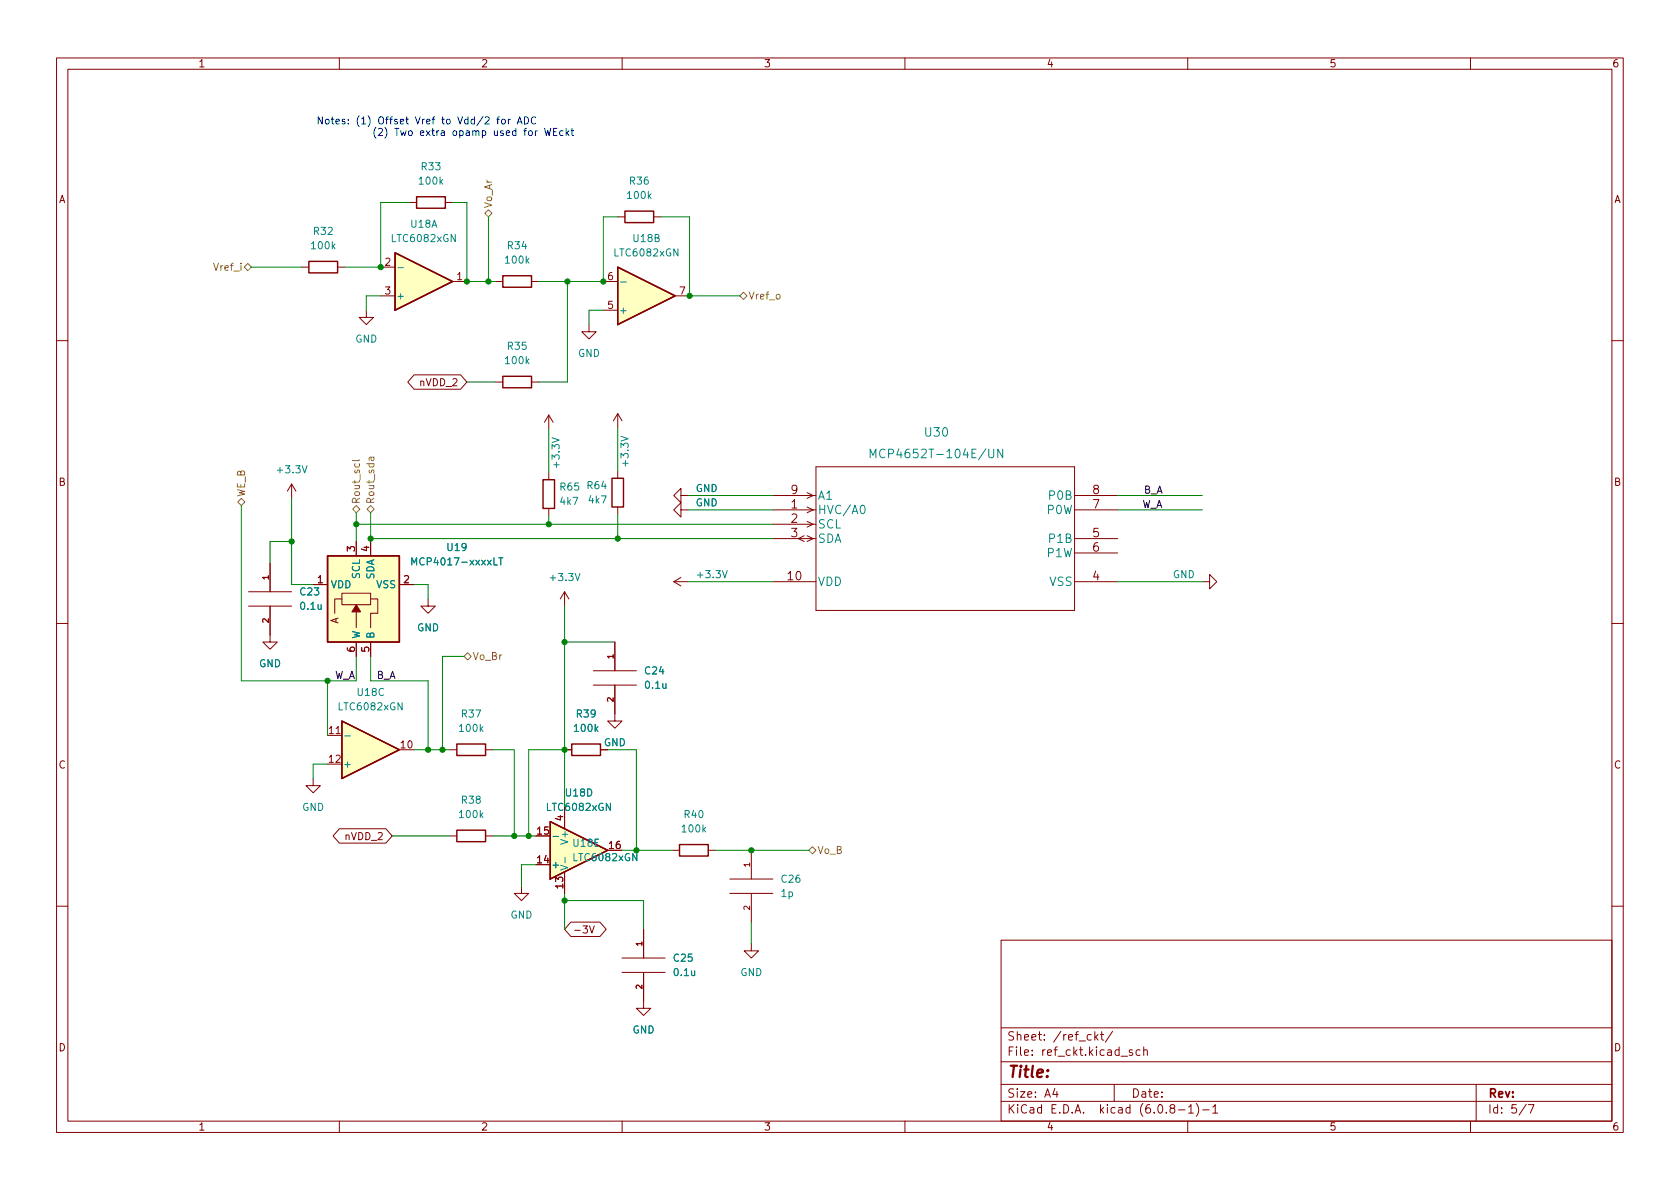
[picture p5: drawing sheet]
<svg xmlns="http://www.w3.org/2000/svg" width="297mm" height="210mm" viewBox="0 0 297 210" stroke-linecap="round" stroke-linejoin="round" font-family="sans-serif">
<g fill="none" stroke="#840000" stroke-width=".18">
<path d="M10 10.2h277v190.1h-277zM12 12.2h273v186.1h-273zM60 10.2v2M110 10.2v2M160 10.2v2M210 10.2v2M260 10.2v2M72.4 35.8h1.3M78.7 35.8h1.3M109.2 38.3h1.3M115.6 38.3h1.2M53.3 47.2h1.3"/>
<path d="M59.7 47.2h1.3M64.8 54.9v1.2h1.2l-1.2 1.3-1.3-1.3h1.3M67.3 47.2h2.5M67.3 52.3h2.5M80 49.8h2.5M87.6 49.8h1.3M94 49.8h1.2M104.1 57.4v1.3h1.3l-1.3 1.2-1.2-1.2h1.2M106.7 49.8h2.5M106.7 54.9h2.5M119.4 52.3h2.5M10 60.2h2"/>
<path d="M73.2 66.3h8.2l1.1 1.3-1.1 1.2h-8.2l-1.1-1.2zM87.6 67.6h1.3M94 67.6h1.2M97 73.4l-.7 1.3M97 73.4v2.5M97 73.4l.8 1.3M109.2 73.1v2.6M109.2 73.1l-.7 1.3M109.2 73.1l.8 1.3M285 60.2h2M47.8 99.6v5M51.6 85.6l-.8 1.3"/>
<path d="M51.6 85.6v2.5M51.6 85.6l.7 1.3M63 95.8v2.5M65.5 95.8v2.5M97 83.6v1.2M97 89.9v1.3M109.2 83.3v1.3M109.2 89.7v1.2M120.4 90.2v-1.3l-1.3 1.3 1.3 1.2v-1.2h1.3M120.4 87.6v-1.2l-1.3 1.2 1.3 1.3v-1.3h1.3M136.7 90.2h7.6M136.7 92.7h7.6"/>
<path d="M136.7 95.2h7.6M136.7 87.6h7.6M142.2 94.7l-1.1 .5 1.1 .6M142.7 94.7l1.1 .5-1.1 .6M142.7 92.2l1.1 .5-1.1 .5M142.7 89.7l1.1 .5-1.1 .5M142.7 87.1l1.1 .5-1.1 .5M144.3 82.5h45.7v25.4h-45.7zM190 90.2h7.6M190 95.2h7.6M190 97.8h7.6M190 87.6h7.6"/>
<path d="M10 110.2h2M43.9 107.2h7.7M43.9 104.6h7.7M47.8 107.2v6.3h1.2l-1.2 1.3-1.3-1.3h1.3M55.4 103.4h2.5M60.5 104.9h5v2h-5zM60.5 105.9h-1.3v2.6M63 108.2v2.8M63 113.5v2.6M65.5 105.9h1.3v2.6h-1.3v2.5M65.5 113.5v2.6M70.6 103.4h2.6"/>
<path d="M75.7 105.9v1.3h1.3l-1.3 1.3-1.3-1.3h1.3M99.8 104.6v2.6M99.8 104.6l-.7 1.3M99.8 104.6l.8 1.3M104.9 118.6h7.6M108.7 113.5v5.1M119.1 102.9l1.3 .7M119.1 102.9h2.6M120.4 102.1l-1.3 .8M136.7 102.9h7.6M190 102.9h7.6M212.6 102.9h1.3v1.2l1.2-1.2-1.2-1.3v1.3"/>
<path d="M285 110.2h2M55.4 137.7v1.2h1.2l-1.2 1.3-1.3-1.3h1.3M57.9 130h2.6M79.5 132.6h1.3M85.9 132.6h1.2M99.8 132.6h1.3M104.9 121.2h7.6M106.2 132.6h1.2M108.7 121.2v6.3h1.3l-1.3 1.3-1.3-1.3h1.3M60 146.6h8.2l1.1 1.2-1.1 1.3h-8.2l-1.1-1.3zM79.5 147.8h1.3M85.9 147.8h1.2"/>
<path d="M92.2 156.7v1.3h1.3l-1.3 1.3-1.3-1.3h1.3M99.8 142.7v3.9M99.8 154.2v3.8M118.9 150.4h1.2M125.2 150.4h1.3M129 158h7.7M129 155.4h7.7M132.8 150.4v5M132.8 158v5.1M10 160.2h2M100.9 163.1h5.2l1.1 1.2-1.1 1.3h-5.2l-1.1-1.3zM104.2 163.7l.5 1.3 .4-1.3"/>
<path d="M110 172h7.6M110 169.4h7.6M113.8 172v6.3h1.3l-1.3 1.3-1.3-1.3h1.3M113.8 164.3v5.1M132.8 166.9v1.2h1.3l-1.3 1.3-1.2-1.3h1.2M177 166.3h108v32h-108zM285 160.2h2M60 198.3v2M110 198.3v2M160 198.3v2M177 194.8h108M177 191.8h108"/>
<path d="M177 187.8h108M177 181.8h108M186.5 192.5l-.4 1h1M186.9 193v1M192.9 183l-.4-.1-.3 .3v.4l.2 .3h.5M193.6 182.4v1.5M193.7 183.4l.4 .5M194.1 182.9l-.5 .6M194.6 182.9h.5M194.8 182.4v1.3l.3 .2M196.7 182.4l-1.3 1.9M197 191.8v3"/>
<path d="M198.2 186.8h1.2M200.2 185.7l-.3-.1-.3 .2 .1 .3 .5 .1v.4h-.6M201.6 185.7l-.5-.1-.2 .3v.4l.1 .3h.6M202.2 185.8l.2-.2 .4 .1 .1 .9M202.2 185.1v1.5M207.1 196l-.2-.3v-.2l.2-.2 .5 .1 .1 .2-.1 .2-.6 .2-.1 .3v.4l.2 .1h.5l.1-.3-.1-.4-.2-.1M208.4 196.3h1.1M210 198.3v2M210.1 195.8l.5-.5v1.5M210.1 196.8h.9M211.5 195.1a1.72 1.72 0 0 1 0 2.3M212.6 196.3h1.2"/>
<path d="M214.4 195.8l.5-.5v1.5M214.4 196.8h.9M260 198.3v2M261 191.8v6.5M269.9 195.3l-1.3 1.9M270.2 195.3h1l-.6 1.5"/>
</g>
<g fill="#ffffc2" stroke="#ffffc2" stroke-width=".18">
<path d="M69.8 44.7l10.2 5.1-10.2 5.1z"/>
<path d="M60.5 127.5l10.1 5.1-10.1 5.1z"/>
<path d="M97.3 145.3l10.1 5.1-10.1 5z"/>
<path d="M57.9 98.3h12.7v15.2h-12.7z"/>
<path d="M109.2 47.2l10.2 5.1-10.2 5.1z"/>
</g>
<g fill="none" stroke="#840000" stroke-width=".25">
<path d="M73.7 34.8h5v2h-5zM110.5 37.3h5.1v2.1h-5.1zM54.6 46.2h5.1v2.1h-5.1zM69.8 44.7l10.2 5.1-10.2 5.1zM88.9 48.8h5.1v2h-5.1zM109.2 47.2l10.2 5.1-10.2 5.1zM88.9 66.5h5.1v2.1h-5.1zM57.9 98.3h12.7v15.2h-12.7zM96 84.8h2v5.1h-2zM108.2 84.6h2v5.1h-2zM60.5 127.5l10.1 5.1-10.1 5.1zM80.8 131.6h5.1v2h-5.1z"/>
<path d="M101.1 131.6h5.1v2h-5.1zM80.8 146.8h5.1v2h-5.1zM97.3 145.3l10.1 5.1-10.1 5zM120.1 149.3h5.1v2.1h-5.1z"/>
</g>
<path d="M70.4 47.3h.9M109.7 49.9h1M177.3 79.4v1.5l-.9-1.5v1.5M72.8 99.9v-1.3l.4 .9 .5-.9v1.3M88.2 98.6h.7M88.5 98.6v1.3M152.3 89.4l.2-.1a.81 .81 0 0 1 .5 .7 .81 .81 0 0 1-.3 .8h-.1a.81 .81 0 0 1-.6-.6 .81 .81 0 0 1 .3-.8zM153.8 80.9v-1.5l.6 1.1 .5-1.1v1.5M61 130.1h.9M97.8 147.9h1M99.9 151.6v1" fill="none" stroke="#008484" stroke-width=".18"/>
<path d="M63 106.9l.8 1.3h-1.6z" fill="#840000" stroke="#840000" stroke-width=".18"/>
<path d="M86.4 37.1l.6 .6-.6 .6-.7-.6zM43.2 47.2l.6-.6 .6 .6-.6 .7zM131.4 51.7l.7 .6-.7 .7-.6-.7zM42 88.8l.7-.7 .6 .7-.6 .6zM62.4 90l.6-.6 .6 .6-.6 .7zM63.6 81.3l-.2 .2h-1.1M64.9 90l.6-.6 .7 .6-.7 .7zM65.6 80.9v.4l.2 .2 .3-.2-.1-.4M66.1 80.9h-.8v.5M82 116.1l.7-.7 .6 .7-.6 .6zM143 150.4l.6-.7 .7 .7-.7 .6z" fill="none" stroke="#848400" stroke-width=".18"/>
<g fill="none" stroke="#0000c2" stroke-width=".18">
<path d="M87.4 23.1l.1 .8 .3 .1 .1-.2M87.8 21.1h.5M87.9 23.1v.9M88.3 20.7l-.3 .1v1.1M88.8 21.1h.3l.2 .2v.4l-.2 .2h-.3l-.1-.2zM89 23.2l-.3-.1-.2 .2 .1 .2 .4 .1v.3h-.5M89.5 23.5l.6-.1v-.2l-.4-.1-.2 .2 .1 .6h.5M89.9 21.1v.8M90.2 21.1l-.3 .2M91.2 23.2l-.3-.1-.3 .3 .1 .5h.5M91.2 22.7v1.3M91.5 21.9l.4-1.2 .4 1.2"/>
<path d="M91.6 21.6h.6M92.6 23.1h.5M92.7 20.7a.64 .64 0 0 1 .8 .6 .64 .64 0 0 1-.8 .6zM93.1 22.7l-.3 .2v1.1M93.6 23.2l.3-.1 .2 .3v.3l-.2 .3-.3-.1-.1-.2zM94.7 23.1v.9M94.7 20.8a.6 .6 0 0 0-.8 .4 .6 .6 0 0 0 .6 .7l.2-.1M95 23.1l-.3 .3M96.3 22.7l.3 1.3 .2-.9 .3 .9 .3-1.3M97.9 23.3h.4M98.5 22.7h-.6v1.3h.6M99.6 23.2l-.4-.1-.2 .3 .1 .5h.5"/>
<path d="M100.1 22.7v1.3M100.2 23.5l.4 .5M100.6 23.1l-.5 .5M101 23.1h.4M101.1 22.7v1.1l.3 .2"/>
</g>
<g fill="none" stroke="#008400" stroke-width=".18">
<path d="M72.4 35.8h-5.1v11.4h-6.3M80 35.8h2.5v14h5.1M86.4 38.3v11.5M109.2 38.3h-2.5v11.5h-11.5M116.8 38.3h5.1v14h8.9M44.4 47.2h8.9M67.3 52.3h-2.5v2.6M100.3 49.8v17.8h-5.1M106.7 54.9h-2.6v2.5M82.5 67.6h5.1M97 75.9v7.7M109.2 75.7v7.6"/>
<path d="M42.7 89.4v31h20.3v-4.3M51.6 95.8h-3.8v3.8M51.6 88.1v15.3h3.8M63 92.7h73.7M63 90.7v5.1M65.5 95.2h71.2M65.5 90.7v5.1M97 91.2v1.5M109.2 90.9v4.3M121.7 87.6h15M121.7 90.2h15M197.6 87.6h15"/>
<path d="M197.6 90.2h15M65.5 116.1v4.3h10.2v12.2M73.2 103.4h2.5v2.5M82 116.1h-3.8v16.5M99.8 107.2v35.5M99.8 113.5h8.9M121.7 102.9h15M197.6 102.9h15M57.9 135.1h-2.5v2.6M57.9 120.4v9.6M73.2 132.6h6.3M87.1 132.6h3.8v15.2"/>
<path d="M99.8 132.6h-6.3v15.2M107.4 132.6h5.1v17.8h6.4M69.3 147.8h10.2M87.1 147.8h7.6M94.7 152.9h-2.5v3.8M99.8 158v6.3M99.8 159.3h14v5M126.5 150.4h16.5M132.8 163.1v3.8"/>
</g>
<g fill="#008400" stroke="#008400" stroke-width=".18">
<circle cx="57.9" cy="120.4" r=".46"/>
<circle cx="90.9" cy="147.8" r=".46"/>
<circle cx="75.7" cy="132.6" r=".46"/>
<circle cx="78.2" cy="132.6" r=".46"/>
<circle cx="99.8" cy="132.6" r=".46"/>
<circle cx="109.2" cy="95.2" r=".46"/>
<circle cx="106.7" cy="49.8" r=".46"/>
<circle cx="121.9" cy="52.3" r=".46"/>
<circle cx="65.5" cy="95.2" r=".46"/>
<circle cx="97" cy="92.7" r=".46"/>
<circle cx="100.3" cy="49.8" r=".46"/>
<circle cx="63" cy="92.7" r=".46"/>
<circle cx="51.6" cy="95.8" r=".46"/>
<circle cx="99.8" cy="113.5" r=".46"/>
<circle cx="99.8" cy="159.3" r=".46"/>
<circle cx="93.5" cy="147.8" r=".46"/>
<circle cx="112.5" cy="150.4" r=".46"/>
<circle cx="132.8" cy="150.4" r=".46"/>
<circle cx="86.4" cy="49.8" r=".46"/>
<circle cx="82.5" cy="49.8" r=".46"/>
<circle cx="67.3" cy="47.2" r=".46"/>
</g>
<text font-size="2.8" fill="#840000" x="178" y="190.6">Title:</text>
<g font-size="2.1" fill="#008484">
<text x="163.6" y="77.2">U30</text>
<text x="155.5" y="81">MCP4652T-104E/UN</text>
<text x="144.5" y="88.4">A1</text>
<text x="185.7" y="88.4">P0B</text>
<text x="144.5" y="90.9">HVC/A0</text>
<text x="144.5" y="93.5">SCL</text>
<text x="144.5" y="96">SDA</text>
<text x="185.2" y="90.9">P0W</text>
<text x="185.7" y="96">P1B</text>
<text x="185.2" y="98.5">P1W</text>
<text x="144.5" y="103.6">VDD</text>
<text x="185.6" y="103.6">VSS</text>
</g>
<g font-size="2.1" fill="#840000">
<text x="139.9" y="89.9">1</text>
<text x="139.9" y="87.4">9</text>
<text x="193.2" y="89.9">7</text>
<text x="193.2" y="87.4">8</text>
<text x="139.9" y="92.5">2</text>
<text x="139.9" y="95">3</text>
<text x="193.2" y="95">5</text>
<text x="193.2" y="97.5">6</text>
<text x="139.3" y="102.6">10</text>
<text x="193.2" y="102.6">4</text>
<text x="178" y="184">Sheet: /ref_ckt/</text>
<text x="178" y="186.7">File: ref_ckt.kicad_sch</text>
<text x="178" y="196.9">KiCad E.D.A. kicad (6.0.8-1)-1</text>
<text x="178" y="194.1">Size: A4</text>
<text x="200" y="194.1">Date:</text>
<text x="263" y="194.1">Rev:</text>
<text x="263" y="196.9">Id: 5/7</text>
</g>
<g font-size="1.8" fill="#840000">
<text x="35" y="11.9">1</text>
<text x="85" y="11.9">2</text>
<text x="135" y="11.9">3</text>
<text x="185" y="11.9">4</text>
<text x="235" y="11.9">5</text>
<text x="285" y="11.9">6</text>
<text x="10.3" y="35.9">A</text>
<text x="285.3" y="35.9">A</text>
<text x="68.1" y="47">2</text>
<text x="68.1" y="52.1">3</text>
<text x="80.8" y="49.5">1</text>
<text x="107.5" y="49.5">6</text>
<text x="120.2" y="52.1">7</text>
<text x="107.5" y="54.6">5</text>
<text x="74.3" y="68.3">nVDD_2</text>
<text x="10.3" y="85.9">B</text>
<text x="285.3" y="85.9">B</text>
<text x="62.7" y="97.5" transform="rotate(-90 62.7 97.5)">3</text>
<text x="65.3" y="97.5" transform="rotate(-90 65.3 97.5)">4</text>
<text x="56.2" y="103.1">1</text>
<text x="71.4" y="103.1">2</text>
<text x="59.8" y="110.4" transform="rotate(-90 59.8 110.4)">A</text>
<text x="62.7" y="115.3" transform="rotate(-90 62.7 115.3)">6</text>
<text x="65.3" y="115.3" transform="rotate(-90 65.3 115.3)">5</text>
<text x="58.2" y="129.8">11</text>
<text x="10.3" y="135.9">C</text>
<text x="58.2" y="134.9">12</text>
<text x="70.9" y="132.3">10</text>
<text x="285.3" y="135.9">C</text>
<text x="61.1" y="148.5">nVDD_2</text>
<text x="95" y="147.6">15</text>
<text x="99.6" y="145.1" transform="rotate(-90 99.6 145.1)">4</text>
<text x="95" y="152.6">14</text>
<text x="107.7" y="150.1">16</text>
<text x="99.6" y="157.1" transform="rotate(-90 99.6 157.1)">13</text>
<text x="101.3" y="165.1">-3V</text>
<text x="10.3" y="185.9">D</text>
<text x="285.3" y="185.9">D</text>
<text x="35" y="199.9">1</text>
<text x="85" y="199.9">2</text>
<text x="135" y="199.9">3</text>
<text x="185" y="199.9">4</text>
<text x="235" y="199.9">5</text>
<text x="285" y="199.9">6</text>
</g>
<g font-size="1.8" fill="#0000c2">
<text x="55.9" y="22">Notes: (1) Offset Vref to Vdd/2 for ADC</text>
<text x="56.9" y="24">(2) Two extra opamp used for WEckt</text>
</g>
<g font-size="1.8" fill="#008484">
<text x="74.2" y="32.6">100k</text>
<text x="74.6" y="30.1">R33</text>
<text x="111.1" y="35.2">100k</text>
<text x="111.4" y="32.6">R36</text>
<text x="55.5" y="41.5">R32</text>
<text x="72.7" y="40.3">U18A</text>
<text x="55.2" y="44.1">100k</text>
<text x="69.4" y="42.8">LTC6082xGN</text>
<text x="89.5" y="46.6">100k</text>
<text x="89.8" y="44.1">R34</text>
<text x="108.8" y="45.3">LTC6082xGN</text>
<text x="112" y="42.8">U18B</text>
<text x="70" y="53">+</text>
<text x="109.3" y="55.5">+</text>
<text x="62.8" y="60.6">GND</text>
<text x="89.5" y="64.4">100k</text>
<text x="89.8" y="61.8">R35</text>
<text x="102.2" y="63.1">GND</text>
<text x="49.2" y="83.7">+3.3V</text>
<text x="98.9" y="82.5" transform="rotate(-90 98.9 82.5)">+3.3V</text>
<text x="111.1" y="82.2" transform="rotate(-90 111.1 82.2)">+3.3V</text>
<text x="99.1" y="86.7">R65</text>
<text x="99.1" y="89.3">4k7</text>
<text x="103.9" y="86.5">R64</text>
<text x="104.2" y="89">4k7</text>
<text x="123" y="89.5">GND</text>
<text x="123" y="87">GND</text>
<text x="73.5" y="100">MCP4017-xxxxLT</text>
<text x="79.1" y="97.4">U19</text>
<text x="53.1" y="105.3">C23</text>
<text x="53.2" y="107.8">0.1u</text>
<text x="58.4" y="104">VDD</text>
<text x="63.6" y="102.3" transform="rotate(-90 63.6 102.3)">SCL</text>
<text x="66.2" y="102.5" transform="rotate(-90 66.2 102.5)">SDA</text>
<text x="66.6" y="104">VSS</text>
<text x="97.5" y="102.7">+3.3V</text>
<text x="123.5" y="102.2">+3.3V</text>
<text x="207.3" y="102.2">GND</text>
<text x="63.6" y="113" transform="rotate(-90 63.6 113)">W</text>
<text x="66.2" y="113" transform="rotate(-90 66.2 113)">B</text>
<text x="73.7" y="111.6">GND</text>
<text x="45.8" y="118">GND</text>
<text x="114.1" y="119.2">C24</text>
<text x="60" y="125.6">LTC6082xGN</text>
<text x="63.3" y="123.1">U18C</text>
<text x="114.2" y="121.8">0.1u</text>
<text x="81.3" y="129.4">100k</text>
<text x="81.7" y="126.9">R37</text>
<text x="101.7" y="129.4">100k</text>
<text x="102" y="126.9">R39</text>
<text x="106.7" y="131.9">GND</text>
<text x="60.6" y="135.8">+</text>
<text x="53.4" y="143.4">GND</text>
<text x="81.7" y="142.1">R38</text>
<text x="96.9" y="143.4">LTC6082xGN</text>
<text x="100.1" y="140.8">U18D</text>
<text x="81.3" y="144.6">100k</text>
<text x="100.5" y="148.9" transform="rotate(-90 100.5 148.9)">V+</text>
<text x="101.4" y="149.7">U18E</text>
<text x="120.7" y="147.2">100k</text>
<text x="121.1" y="144.6">R40</text>
<text x="97.4" y="153.5">+</text>
<text x="100.5" y="154" transform="rotate(-90 100.5 154)">V-</text>
<text x="101.5" y="152.3">LTC6082xGN</text>
<text x="138.1" y="158.6">1p</text>
<text x="138.2" y="156.1">C26</text>
<text x="90.2" y="162.4">GND</text>
<text x="119.2" y="170">C25</text>
<text x="119.3" y="172.6">0.1u</text>
<text x="130.9" y="172.6">GND</text>
<text x="111.8" y="182.7">GND</text>
</g>
<g font-size="1.8" fill="#848400">
<text x="87" y="36.9" transform="rotate(-90 87 36.9)">Vo_Ar</text>
<text x="38.1" y="47.9">Vref_i</text>
<text x="132.3" y="53">Vref_o</text>
<text x="43.3" y="87.9" transform="rotate(-90 43.3 87.9)">WE_B</text>
<text x="63.6" y="89.2" transform="rotate(-90 63.6 89.2)">Rout_scl</text>
<text x="66.2" y="89.2" transform="rotate(-90 66.2 89.2)">Rout_sda</text>
<text x="83.5" y="116.7">Vo_Br</text>
<text x="144.5" y="151">Vo_B</text>
</g>
<g font-size="1.8">
<text x="201.9" y="89.8">W_A</text>
<text x="202.2" y="87.3">B_A</text>
<text x="59.2" y="120">W_A</text>
<text x="66.5" y="120">B_A</text>
</g>
<g font-size="1.4" fill="#840000">
<text x="47.5" y="102.5" transform="rotate(-90 47.5 102.5)">1</text>
<text x="47.5" y="110.1" transform="rotate(-90 47.5 110.1)">2</text>
<text x="108.5" y="116.5" transform="rotate(-90 108.5 116.5)">1</text>
<text x="108.5" y="124.1" transform="rotate(-90 108.5 124.1)">2</text>
<text x="132.6" y="153.3" transform="rotate(-90 132.6 153.3)">1</text>
<text x="132.6" y="160.9" transform="rotate(-90 132.6 160.9)">2</text>
<text x="113.5" y="167.3" transform="rotate(-90 113.5 167.3)">1</text>
<text x="113.5" y="174.9" transform="rotate(-90 113.5 174.9)">2</text>
</g>
</svg>
